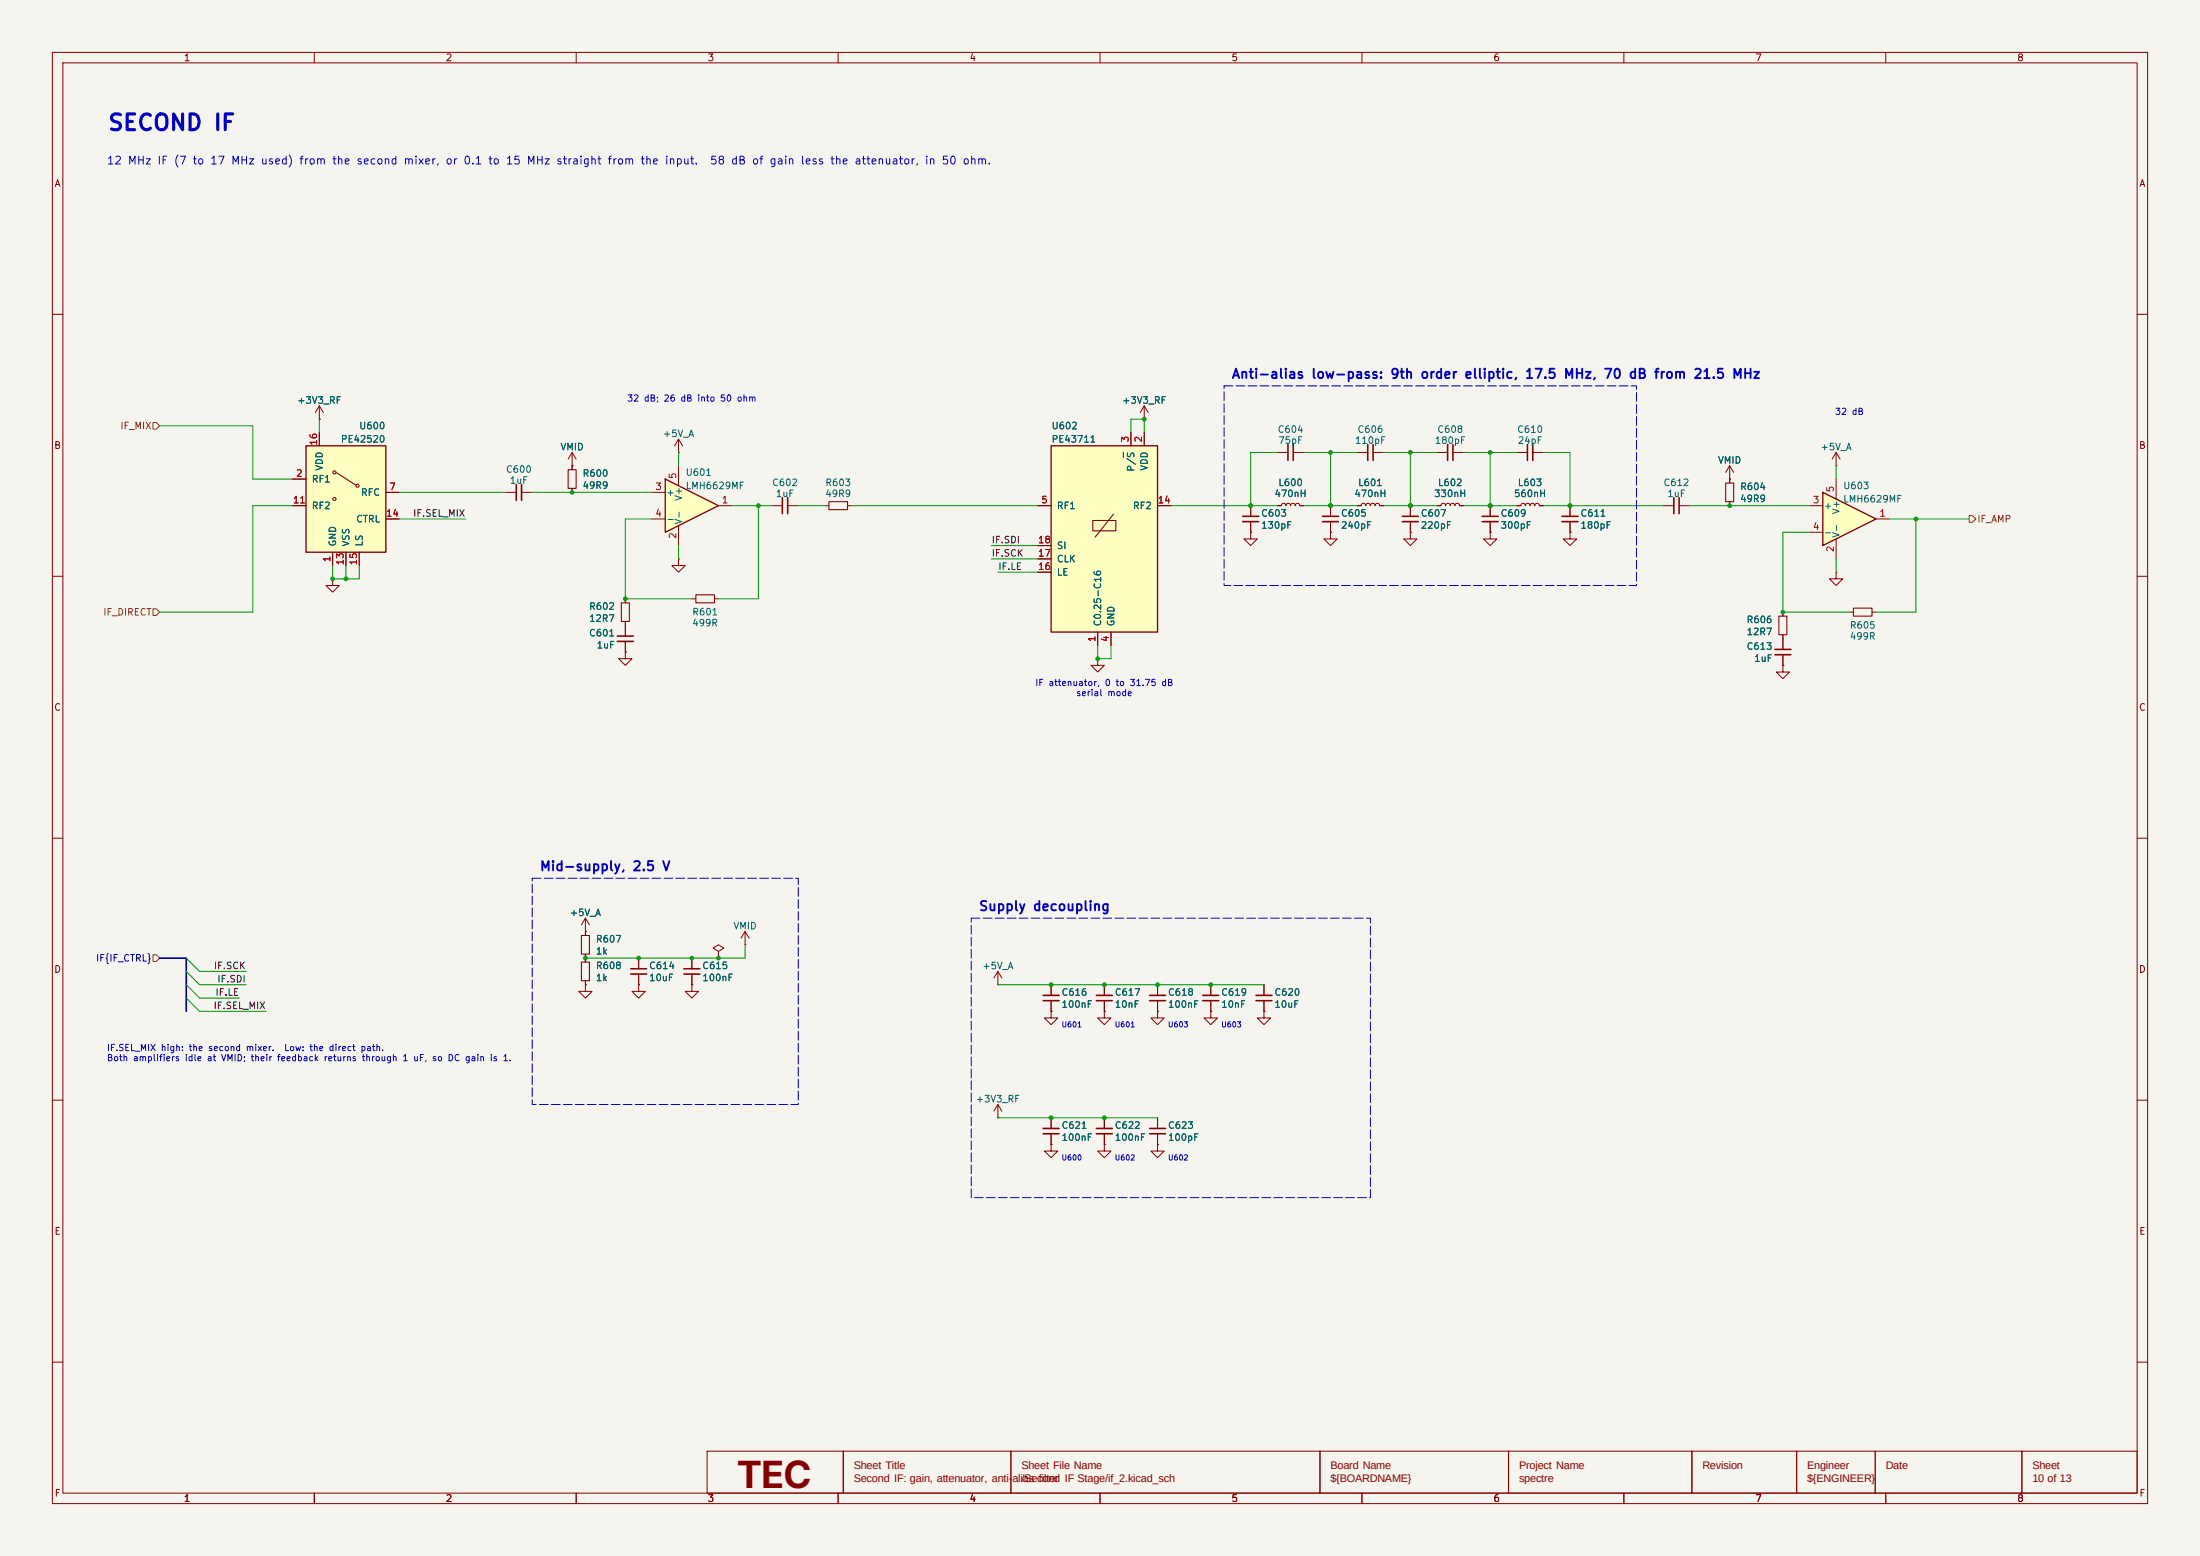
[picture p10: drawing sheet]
<svg xmlns="http://www.w3.org/2000/svg" width="420mm" height="297mm" viewBox="0 0 420 297" stroke-linecap="round" stroke-linejoin="round" font-family="sans-serif">
<path d="M0 0h420v297h-420z" fill="#f5f4ef" stroke="#f5f4ef" stroke-width=".19"/>
<g fill="none" stroke="#840000" stroke-width=".19">
<path d="M10 10h400v277h-400zM12 12h396v273h-396zM60 10v2M110 10v2M160 10v2M210 10v2M260 10v2M310 10v2M360 10v2M10 60h2M61 77.5l-.8 1.2M61 77.5l.7 1.2"/>
<path d="M61 77.5v2.5M218.4 77.5l-.7 1.2M218.4 77.5l.8 1.2M218.4 77.5v2.5M408 60h2M61 80h.1M96.5 94h2.1M99.6 94h2M109.2 88.9h.1M109.2 86.4v3.3M109.2 93.2v.8M109.2 86.4l-.7 1.2"/>
<path d="M109.2 86.4l.8 1.2M129.5 86.4h.1M129.5 83.8l-.7 1.3M129.5 83.8l.8 1.3M129.5 83.8v2.6M147.3 96.5h2.1M150.4 96.5h2M157.5 96.5h.7M161.8 96.5h.8M218.4 80h.1M238.8 96.5v2.1M238.8 99.6v2"/>
<path d="M243.8 96.5h.8M243.8 86.4h2.1M246.9 86.4h2M248.2 96.5h.7M254 96.5v2.1M254 99.6v2M259.1 96.5h.7M259.1 86.4h2M262.1 86.4h2.1M263.4 96.5h.8M274.3 96.5h.8M274.3 86.4h2.1"/>
<path d="M277.4 86.4h2M278.6 96.5h.8M284.5 96.5v2.1M284.5 99.6v2M289.6 96.5h.7M289.6 86.4h2M292.6 86.4h2M293.9 96.5h.7M299.7 96.5v2.1M299.7 99.6v2M317.5 96.5h2M320.5 96.5h2.1"/>
<path d="M330.2 91.4h.1M330.2 88.9l-.8 1.3M330.2 88.9l.8 1.3M330.2 88.9v2.5M10 110h2M119.4 114.3v.8M119.4 118.6v2.8M129.5 106.7v1.3h1.3l-1.3 1.2-1.2-1.2h1.2M129.5 106.7h.1M132.1 114.3h.7M136.4 114.3h.8M238.8 101.6v1.3h1.2l-1.2 1.2-1.3-1.2h1.3"/>
<path d="M238.8 101.6h.1M284.5 101.6v1.3h1.2l-1.2 1.2-1.3-1.2h1.3M284.5 101.6h.1M299.7 101.6v1.3h1.3l-1.3 1.2-1.3-1.2h1.3M299.7 101.6h.1M408 110h2M119.4 124.5v1.2h1.2l-1.2 1.3-1.3-1.3h1.3M119.4 124.5h.1M119.4 122.4v2.1M209.5 125.7v1.3h1.3l-1.3 1.3-1.2-1.3h1.2M209.5 125.7h.1M10 160h2"/>
<path d="M408 160h2M111.8 177.8h.1M111.8 175.3v3.3M111.8 175.3l-.8 1.2M111.8 175.3l.7 1.2M142.2 177.8l-.7 1.3M142.2 177.8l.8 1.3M142.2 177.8v2.5M111.8 188v1.2h1.2l-1.2 1.3-1.3-1.3h1.3M111.8 188h.1M111.8 182.1v1.5M111.8 187.2v.8"/>
<path d="M121.9 188v1.2h1.3l-1.3 1.3-1.3-1.3h1.3M121.9 188h.1M121.9 182.9v2M121.9 185.9v2.1M132.1 188v1.2h1.2l-1.2 1.3-1.3-1.3h1.3M132.1 188h.1M132.1 182.9v2M132.1 185.9v2.1M137.2 181.6l1-.6-1-.7-1.1 .7 1.1 .6v1.3M137.2 182.9h.1M142.2 180.3h.1M10 210h2"/>
<path d="M408 210h2M10 260h2M135 277h26v8h-26zM161 277h32v8h-32zM193 277h59v8h-59zM252 277h36v8h-36zM288 277h35v8h-35zM323 277h20v8h-20zM343 277h15v8h-15zM358 277h28v8h-28zM386 277h22v8h-22zM408 260h2"/>
<path d="M60 285v2M110 285v2M160 285v2M210 285v2M260 285v2M310 285v2M360 285v2"/>
</g>
<g fill="none" stroke="#840000" stroke-width=".3">
<path d="M98.6 92.5v3M99.6 92.5v3M149.4 95v3M150.4 95v3M237.2 98.6h3.1M237.2 99.6h3.1M245.9 84.8v3.1M246.9 84.8v3.1M252.5 98.6h3M252.5 99.6h3M261.1 84.8v3.1M262.1 84.8v3.1"/>
<path d="M276.4 84.8v3.1M277.4 84.8v3.1M283 98.6h3M283 99.6h3M291.6 84.8v3.1M292.6 84.8v3.1M298.2 98.6h3M298.2 99.6h3M319.5 95v3M320.5 95v3M117.9 121.4h3M117.9 122.4h3"/>
<path d="M120.4 184.9h3M120.4 185.9h3M130.6 184.9h3M130.6 185.9h3"/>
</g>
<path d="M108.5 89.7h1.5v3.5h-1.5zM158.2 95.8h3.6v1.5h-3.6zM244.6 96.5l.1-.3 .3-.1 .4 .1 .1 .3 .1-.3 .3-.1 .3 .1 .2 .3 .3-.4 .4 .1 .2 .3 .1-.3 .4-.1 .3 .1 .1 .3M259.8 96.5l.2-.3 .3-.1 .3 .1 .1 .3 .1-.3 .3-.1 .4 .1 .1 .3 .4-.4 .3 .1 .2 .3 .2-.3 .3-.1 .3 .1 .1 .3M275.1 96.5l.1-.3 .3-.1 .3 .1 .2 .3 .1-.3 .2-.1 .4 .1 .2 .3 .3-.4 .4 .1 .1 .3 .2-.3 .4-.1 .2 .1 .1 .3M290.3 96.5l.2-.3 .3-.1 .3 .1 .1 .3 .1-.3 .3-.1 .3 .1 .2 .3 .3-.4 .4 .1 .2 .3 .1-.3 .4-.1 .3 .1 .1 .3M118.6 115.1h1.5v3.5h-1.5zM132.8 113.5h3.6v1.6h-3.6zM111 178.6h1.5v3.5h-1.5zM111 183.6h1.5v3.6h-1.5z" fill="none" stroke="#840000" stroke-width=".2"/>
<path d="M200.7 85.1h20.3v35.6h-20.3z" fill="#ffffc2"/>
<path d="M200.7 85.1h20.3v35.6h-20.3z" fill="none" stroke="#840000" stroke-width=".25"/>
<path d="M208.6 99.3h4.4v2h-4.4zM212.6 98.1l-3.5 4.4" fill="none" stroke="#840000" stroke-width=".2"/>
<path d="M198.1 96.5h2.6M215.9 82.6v2.5M218.4 82.6v2.5M221 96.5h2.5M198.1 109.2h2.6M198.1 106.7h2.6M198.1 104.1h2.6M209.5 120.7v2.5M212.1 120.7v2.5" fill="none" stroke="#840000" stroke-width=".19"/>
<path d="M214.5 86.3v1" fill="none" stroke="#006464" stroke-width=".19"/>
<path d="M127 91.4l10.2 5.1-10.2 5.1z" fill="#ffffc2"/>
<path d="M127 91.4l10.2 5.1-10.2 5.1z" fill="none" stroke="#840000" stroke-width=".25"/>
<path d="M124.5 94h2.5M124.5 99.1h2.5M129.5 88.9v3.8M137.2 96.5h2.5M129.5 100.3v3.8M210.8 218.4v1.3h1.3l-1.3 1.3-1.3-1.3h1.3M210.8 218.4h.1" fill="none" stroke="#840000" stroke-width=".19"/>
<path d="M348 94l10.1 5.1-10.1 5z" fill="#ffffc2"/>
<path d="M348 94l10.1 5.1-10.1 5z" fill="none" stroke="#840000" stroke-width=".25"/>
<g fill="none" stroke="#840000" stroke-width=".19">
<path d="M269.2 96.5v2.1M269.2 99.6v2M330.2 91.4v.8M330.2 95.8v.7M345.4 96.5h2.6M350.5 88.9h.1M350.5 86.4v2.5M350.5 91.4v3.9M350.5 86.4l-.7 1.2M350.5 86.4l.8 1.2M358.1 99.1h2.6M254 101.6v1.3h1.3l-1.3 1.2-1.3-1.2h1.3"/>
<path d="M254 101.6h.1M269.2 101.6v1.3h1.3l-1.3 1.2-1.2-1.2h1.2M269.2 101.6h.1M340.4 116.8v.8M345.4 101.6h2.6M350.5 109.2v1.3h1.3l-1.3 1.3-1.3-1.3h1.3M350.5 109.2h.1M350.5 102.9v3.8M340.4 127v1.3h1.2l-1.2 1.2-1.3-1.2h1.3M340.4 127h.1M340.4 121.2v2.8M340.4 125v2"/>
<path d="M190.5 188h.1M190.5 185.4v2.6M190.5 185.4l-.8 1.3M190.5 185.4l.8 1.3M200.7 193v1.3h1.2l-1.2 1.3-1.3-1.3h1.3M200.7 193h.1M221 193v1.3h1.2l-1.2 1.3-1.3-1.3h1.3M221 193h.1M221 188v2M221 191v2M231.1 193v1.3h1.3l-1.3 1.3-1.2-1.3h1.2M231.1 193h.1"/>
<path d="M231.1 188v2M231.1 191v2M241.3 193v1.3h1.3l-1.3 1.3-1.3-1.3h1.3M241.3 193h.1M241.3 188v2M241.3 191v2M190.5 213.4h.1M190.5 210.8l-.8 1.3M190.5 210.8l.8 1.3M190.5 210.8v2.6M200.7 218.4v1.3h1.2l-1.2 1.3-1.3-1.3h1.3M200.7 218.4h.1"/>
<path d="M200.7 213.4v2M200.7 216.4v2M210.8 213.4v2M210.8 216.4v2M221 218.4v1.3h1.2l-1.2 1.3-1.3-1.3h1.3M221 218.4h.1M221 213.4v2M221 216.4v2"/>
</g>
<g fill="none" stroke="#840000" stroke-width=".3">
<path d="M267.7 98.6h3.1M267.7 99.6h3.1M338.8 124h3.1M338.8 125h3.1M219.5 190h3M219.5 191h3M229.6 190h3.1M229.6 191h3.1M239.8 190h3M239.8 191h3M199.1 215.4h3.1M199.1 216.4h3.1"/>
<path d="M209.3 215.4h3M209.3 216.4h3M219.5 215.4h3M219.5 216.4h3"/>
</g>
<path d="M329.4 92.2h1.6v3.6h-1.6zM339.6 117.6h1.5v3.6h-1.5z" fill="none" stroke="#840000" stroke-width=".2"/>
<path d="M58.4 85.1h15.3v20.3h-15.3z" fill="#ffffc2"/>
<path d="M58.4 85.1h15.3v20.3h-15.3z" fill="none" stroke="#840000" stroke-width=".25"/>
<g fill="none" stroke="#840000" stroke-width=".2">
<path d="M64.1 90.2l3.8 2.4M353.8 116.1h3.6v1.5h-3.6z"/>
<circle cx="63.8" cy="90.2" r=".3"/>
<circle cx="63.8" cy="95.3" r=".3"/>
<circle cx="68.2" cy="92.7" r=".3"/>
</g>
<g fill="none" stroke="#840000" stroke-width=".19">
<path d="M55.9 91.4h2.5M55.9 96.5h2.5M61 80h.1M61 82.6v2.5M73.7 94h2.5M73.7 99.1h2.5M109.2 88.9h.1M109.2 88.9v.8M109.2 93.2v.8M198.1 96.5h2.6M215.9 82.6v2.5M218.4 80h.1"/>
<path d="M218.4 82.6v2.5M221 96.5h2.5M238.8 96.5v2.1M238.8 99.6v2M243.8 96.5h.8M248.2 96.5h.7M254 96.5v2.1M254 99.6v2M259.1 96.5h.7M263.4 96.5h.8M269.2 96.5v2.1M269.2 99.6v2"/>
<path d="M274.3 96.5h.8M278.6 96.5h.8M284.5 96.5v2.1M284.5 99.6v2M289.6 96.5h.7M293.9 96.5h.7M299.7 96.5v2.1M299.7 99.6v2M330.2 91.4h.1M330.2 91.4v.8M330.2 95.8v.7M63.5 110.5v1.3h1.3l-1.3 1.2-1.3-1.2h1.3"/>
<path d="M63.5 110.5h.1M63.5 105.4v2.6M66 105.4v2.6M68.6 105.4v2.6M119.4 114.3v.8M119.4 118.6v2.8M198.1 109.2h2.6M198.1 106.7h2.6M198.1 104.1h2.6M238.8 101.6h.1M254 101.6h.1M269.2 101.6h.1"/>
<path d="M284.5 101.6h.1M299.7 101.6h.1M340.4 116.8v.8M353.1 116.8h.7M357.4 116.8h.7M119.4 124.5h.1M119.4 122.4v2.1M209.5 120.7v2.5M212.1 120.7v2.5M340.4 127h.1M340.4 121.2v2.8M340.4 125v2"/>
<path d="M111.8 177.8h.1M111.8 177.8v.8M111.8 188h.1M111.8 182.1v1.5M111.8 187.2v.8M121.9 188h.1M121.9 182.9v2M121.9 185.9v2.1M132.1 188h.1M132.1 182.9v2M132.1 185.9v2.1M137.2 182.9h.1"/>
<path d="M200.7 193h.1M200.7 188v2M200.7 191v2M210.8 193v1.3h1.3l-1.3 1.3-1.3-1.3h1.3M210.8 193h.1M210.8 188v2M210.8 191v2M221 193h.1M221 188v2M221 191v2M231.1 193h.1M231.1 188v2"/>
<path d="M231.1 191v2M241.3 193h.1M241.3 188v2M241.3 191v2M200.7 218.4h.1M200.7 213.4v2M200.7 216.4v2M210.8 218.4h.1M210.8 213.4v2M210.8 216.4v2M221 218.4h.1M221 213.4v2"/>
<path d="M221 216.4v2"/>
</g>
<path d="M199.1 190h3.1M199.1 191h3.1M209.3 190h3M209.3 191h3" fill="none" stroke="#840000" stroke-width=".3"/>
<path d="M29.2 80.6h.6l.7 .7-.7 .6h-.6zM375.9 98.4h.7l.6 .7-.6 .6h-.7zM29.2 116.2h.6l.7 .6-.7 .7h-.6zM29.2 182.2h.6l.7 .7-.7 .6h-.6z" fill="none" stroke="#725600" stroke-width=".19"/>
<path d="M30.5 182.9h5.1v10.1" fill="none" stroke="#000084" stroke-width=".3"/>
<g fill="none" stroke="#009600" stroke-width=".19">
<path d="M30.5 81.3h17.8v10.1h7.6M55.9 96.5h-7.6v20.3h-17.8M61 80v2.6M76.2 99.1h12.7M76.2 94h20.3M101.6 94h22.9M124.5 99.1h-5.1v15.2h12.7M129.5 86.4v2.5M139.7 96.5h7.6M144.8 96.5v17.8h-7.6M152.4 96.5h5.1M162.6 96.5h35.5"/>
<path d="M215.9 82.6v-2.6h2.5v2.6M223.5 96.5h20.3M243.8 86.4h-5v10.1M248.9 96.5h10.2M248.9 86.4h10.2M254 86.4v10.1M264.2 96.5h10.1M264.2 86.4h10.1M269.2 86.4v10.1M279.4 96.5h10.2M279.4 86.4h10.2M284.5 86.4v10.1"/>
<path d="M294.6 96.5h22.9M294.6 86.4h5.1v10.1M322.6 96.5h22.8M350.5 88.9v2.5M360.7 99.1h15.2M365.8 99.1v17.7h-7.7M63.5 108v2.5h5.1v-2.5M66 108v2.5M129.5 104.1v2.6M189.2 104.1h8.9M189.2 106.7h8.9M190.5 109.2h7.6"/>
<path d="M345.4 101.6h-5v15.2h12.7M350.5 106.7v2.5M209.5 123.2v2.5h2.6v-2.5M35.6 188l2.5 2.5h7.6M35.6 190.5l2.5 2.5h12.7M35.6 185.4l2.5 2.6h8.9M35.6 182.9l2.5 2.5h8.9M142.2 180.3v2.6h-30.4M190.5 188h50.8M190.5 213.4h30.5"/>
</g>
<path d="M233.7 73.7h78.7v38.1h-78.7zM101.6 167.6h50.8v43.2h-50.8zM185.4 175.3h76.2v53.3h-76.2z" fill="none" stroke="#0000c2" stroke-width=".19" stroke-dasharray="1.7 .6"/>
<path d="M214.5 86.3v1" fill="none" stroke="#006464" stroke-width=".19"/>
<g fill="#009600">
<circle cx="231.1" cy="188" r=".46"/>
<circle cx="200.7" cy="188" r=".46"/>
<circle cx="200.7" cy="213.4" r=".46"/>
<circle cx="210.8" cy="213.4" r=".46"/>
<circle cx="210.8" cy="188" r=".46"/>
<circle cx="221" cy="188" r=".46"/>
<circle cx="66" cy="110.5" r=".46"/>
<circle cx="63.5" cy="110.5" r=".46"/>
<circle cx="109.2" cy="94" r=".46"/>
<circle cx="284.5" cy="96.5" r=".46"/>
<circle cx="254" cy="96.5" r=".46"/>
<circle cx="269.2" cy="96.5" r=".46"/>
<circle cx="269.2" cy="86.4" r=".46"/>
<circle cx="284.5" cy="86.4" r=".46"/>
<circle cx="238.8" cy="96.5" r=".46"/>
<circle cx="254" cy="86.4" r=".46"/>
<circle cx="218.4" cy="80" r=".46"/>
<circle cx="209.5" cy="125.7" r=".46"/>
<circle cx="111.8" cy="182.9" r=".46"/>
<circle cx="121.9" cy="182.9" r=".46"/>
<circle cx="132.1" cy="182.9" r=".46"/>
<circle cx="137.2" cy="182.9" r=".46"/>
<circle cx="119.4" cy="114.3" r=".46"/>
<circle cx="144.8" cy="96.5" r=".46"/>
<circle cx="299.7" cy="96.5" r=".46"/>
<circle cx="330.2" cy="96.5" r=".46"/>
<circle cx="365.8" cy="99.1" r=".46"/>
<circle cx="340.4" cy="116.8" r=".46"/>
</g>
<text font-size="7.1" fill="#840000" x="140.6" y="284.1">TEC</text>
<text font-size="3" fill="#0000c2" x="20.4" y="25.7">SECOND IF</text>
<g font-size="2.1" fill="#840000">
<text x="163" y="280.4">Sheet Title</text>
<text x="195" y="280.4">Sheet File Name</text>
<text x="254" y="280.4">Board Name</text>
<text x="290" y="280.4">Project Name</text>
<text x="325" y="280.4">Revision</text>
<text x="345" y="280.4">Engineer</text>
<text x="360" y="280.4">Date</text>
<text x="388" y="280.4">Sheet</text>
<text x="163" y="282.9">Second IF: gain, attenuator, anti-alias filter</text>
<text x="195" y="282.9">/Second IF Stage/if_2.kicad_sch</text>
<text x="254" y="282.9">${BOARDNAME}</text>
<text x="290" y="282.9">spectre</text>
<text x="345" y="282.9">${ENGINEER}</text>
<text x="388" y="282.9">10 of 13</text>
</g>
<g font-size="1.8" fill="#0000c2">
<text x="235" y="72.7">Anti-alias low-pass: 9th order elliptic, 17.5 MHz, 70 dB from 21.5 MHz</text>
<text x="102.9" y="166.7">Mid-supply, 2.5 V</text>
<text x="186.7" y="174.3">Supply decoupling</text>
</g>
<g font-size="1.5" fill="#0000c2">
<text x="20.3" y="31.8">12 MHz IF (7 to 17 MHz used) from the second mixer, or 0.1 to 15 MHz straight from the input.</text>
<text x="135.4" y="31.8">58 dB of gain less the attenuator, in 50 ohm.</text>
</g>
<g font-size="1.3" fill="#840000">
<text x="35" y="12">1</text>
<text x="85" y="12">2</text>
<text x="135" y="12">3</text>
<text x="185" y="12">4</text>
<text x="235" y="12">5</text>
<text x="285" y="12">6</text>
<text x="335" y="12">7</text>
<text x="385" y="12">8</text>
<text x="10.3" y="36">A</text>
<text x="408.3" y="36">A</text>
<text x="10.2" y="86">B</text>
<text x="408.2" y="86">B</text>
<text x="10.2" y="136">C</text>
<text x="408.2" y="136">C</text>
<text x="10.2" y="186">D</text>
<text x="408.2" y="186">D</text>
<text x="10.3" y="236">E</text>
<text x="408.3" y="236">E</text>
<text x="10.3" y="286">F</text>
<text x="35" y="287">1</text>
<text x="85" y="287">2</text>
<text x="135" y="287">3</text>
<text x="185" y="287">4</text>
<text x="235" y="287">5</text>
<text x="285" y="287">6</text>
<text x="335" y="287">7</text>
<text x="385" y="287">8</text>
<text x="408.3" y="286">F</text>
</g>
<g font-size="1.3" fill="#006464">
<text x="56.6" y="77.4">+3V3_RF</text>
<text x="214.1" y="77.4">+3V3_RF</text>
<text x="68.5" y="82.2">U600</text>
<text x="126.4" y="83.7">+5V_A</text>
<text x="200.6" y="82.2">U602</text>
<text x="243.8" y="82.9">C604</text>
<text x="259" y="82.9">C606</text>
<text x="274.3" y="82.9">C608</text>
<text x="289.5" y="82.9">C610</text>
<text x="61.9" y="90" transform="rotate(-90 61.9 90)">VDD</text>
<text x="65" y="84.8">PE42520</text>
<text x="106.9" y="86.3">VMID</text>
<text x="200.6" y="84.8">PE43711</text>
<text x="219.4" y="90" transform="rotate(-90 219.4 90)">VDD</text>
<text x="243.9" y="85">75pF</text>
<text x="258.6" y="85">110pF</text>
<text x="273.8" y="85">180pF</text>
<text x="289.6" y="85">24pF</text>
<text x="327.9" y="88.8">VMID</text>
<text x="347.4" y="86.3">+5V_A</text>
<text x="59.4" y="92.4">RF1</text>
<text x="68.8" y="94.9">RFC</text>
<text x="96.5" y="90.5">C600</text>
<text x="97.2" y="92.6">1uF</text>
<text x="111.1" y="91.3">R600</text>
<text x="111.1" y="93.6">49R9</text>
<text x="127.1" y="94.9">+</text>
<text x="130.5" y="95.7" transform="rotate(-90 130.5 95.7)">V+</text>
<text x="130.8" y="91.1">U601</text>
<text x="130.8" y="93.7">LMH6629MF</text>
<text x="147.3" y="93.1">C602</text>
<text x="148" y="95.2">1uF</text>
<text x="157.4" y="93.1">R603</text>
<text x="157.4" y="95.2">49R9</text>
<text x="216.9" y="90.1" transform="rotate(-90 216.9 90.1)">P/S</text>
<text x="243.2" y="95.2">470nH</text>
<text x="243.9" y="93.1">L600</text>
<text x="258.4" y="95.2">470nH</text>
<text x="259.2" y="93.1">L601</text>
<text x="273.7" y="95.2">330nH</text>
<text x="274.4" y="93.1">L602</text>
<text x="288.9" y="95.2">560nH</text>
<text x="289.6" y="93.1">L603</text>
<text x="317.5" y="93.1">C612</text>
<text x="318.2" y="95.2">1uF</text>
<text x="332.1" y="93.8">R604</text>
<text x="351.8" y="93.7">U603</text>
<text x="59.4" y="97.5">RF2</text>
<text x="67.9" y="100">CTRL</text>
<text x="127.1" y="100">-</text>
<text x="130.5" y="100.2" transform="rotate(-90 130.5 100.2)">V-</text>
<text x="201.6" y="97.5">RF1</text>
<text x="216.2" y="97.5">RF2</text>
<text x="240.6" y="98.9">C603</text>
<text x="240.6" y="101.2">130pF</text>
<text x="255.9" y="98.9">C605</text>
<text x="255.9" y="101.2">240pF</text>
<text x="271.1" y="98.9">C607</text>
<text x="271.1" y="101.2">220pF</text>
<text x="286.4" y="98.9">C609</text>
<text x="286.4" y="101.2">300pF</text>
<text x="301.6" y="98.9">C611</text>
<text x="301.6" y="101.2">180pF</text>
<text x="332.1" y="96.1">49R9</text>
<text x="348.1" y="97.5">+</text>
<text x="351.5" y="98.3" transform="rotate(-90 351.5 98.3)">V+</text>
<text x="351.8" y="96.2">LMH6629MF</text>
<text x="64.5" y="104.4" transform="rotate(-90 64.5 104.4)">GND</text>
<text x="67" y="104.4" transform="rotate(-90 67 104.4)">VSS</text>
<text x="69.5" y="104.4" transform="rotate(-90 69.5 104.4)">LS</text>
<text x="201.6" y="107.6">CLK</text>
<text x="201.6" y="105.1">SI</text>
<text x="348.1" y="102.6">-</text>
<text x="351.5" y="102.8" transform="rotate(-90 351.5 102.8)">V-</text>
<text x="201.6" y="110.2">LE</text>
<text x="112.3" y="116.7">R602</text>
<text x="112.3" y="119">12R7</text>
<text x="132" y="117.8">R601</text>
<text x="132" y="119.9">499R</text>
<text x="210.5" y="119.7" transform="rotate(-90 210.5 119.7)">C0.25-C16</text>
<text x="213.1" y="119.7" transform="rotate(-90 213.1 119.7)">GND</text>
<text x="333.3" y="119.2">R606</text>
<text x="112.3" y="121.8">C601</text>
<text x="113.8" y="124.1">1uF</text>
<text x="333.3" y="121.5">12R7</text>
<text x="333.3" y="124.3">C613</text>
<text x="353" y="120.3">R605</text>
<text x="353" y="122.4">499R</text>
<text x="334.8" y="126.6">1uF</text>
<text x="108.7" y="175.2">+5V_A</text>
<text x="139.9" y="177.7">VMID</text>
<text x="113.6" y="180.2">R607</text>
<text x="113.6" y="182.5">1k</text>
<text x="113.6" y="185.3">R608</text>
<text x="123.8" y="185.3">C614</text>
<text x="134" y="185.3">C615</text>
<text x="187.4" y="185.3">+5V_A</text>
<text x="113.6" y="187.6">1k</text>
<text x="123.8" y="187.6">10uF</text>
<text x="134" y="187.6">100nF</text>
<text x="202.5" y="190.4">C616</text>
<text x="212.7" y="190.4">C617</text>
<text x="222.9" y="190.4">C618</text>
<text x="233" y="190.4">C619</text>
<text x="243.2" y="190.4">C620</text>
<text x="202.5" y="192.7">100nF</text>
<text x="212.7" y="192.7">10nF</text>
<text x="222.9" y="192.7">100nF</text>
<text x="233" y="192.7">10nF</text>
<text x="243.2" y="192.7">10uF</text>
<text x="186.2" y="210.7">+3V3_RF</text>
<text x="202.5" y="215.8">C621</text>
<text x="212.7" y="215.8">C622</text>
<text x="222.9" y="215.8">C623</text>
<text x="202.5" y="218.1">100nF</text>
<text x="212.7" y="218.1">100nF</text>
<text x="222.9" y="218.1">100pF</text>
</g>
<g font-size="1.3" fill="#725600">
<text x="22.9" y="82.2">IF_MIX</text>
<text x="377.4" y="100">IF_AMP</text>
<text x="19.6" y="117.8">IF_DIRECT</text>
</g>
<g font-size="1.3" fill="#a90000">
<text x="60.8" y="85.2" transform="rotate(-90 60.8 85.2)">16</text>
<text x="215.8" y="84.6" transform="rotate(-90 215.8 84.6)">3</text>
<text x="218.3" y="84.6" transform="rotate(-90 218.3 84.6)">2</text>
<text x="56.4" y="91.3">2</text>
<text x="74.2" y="93.8">7</text>
<text x="125" y="93.8">3</text>
<text x="129.4" y="91.5" transform="rotate(-90 129.4 91.5)">5</text>
<text x="350.4" y="94.1" transform="rotate(-90 350.4 94.1)">5</text>
<text x="55.8" y="96.4">11</text>
<text x="73.6" y="98.9">14</text>
<text x="125" y="98.9">4</text>
<text x="137.7" y="96.4">1</text>
<text x="198.7" y="96.4">5</text>
<text x="220.9" y="96.4">14</text>
<text x="346" y="96.4">3</text>
<text x="346" y="101.5">4</text>
<text x="358.7" y="98.9">1</text>
<text x="63.4" y="107.4" transform="rotate(-90 63.4 107.4)">1</text>
<text x="129.4" y="103" transform="rotate(-90 129.4 103)">2</text>
<text x="198.1" y="106.5">17</text>
<text x="198.1" y="104">18</text>
<text x="350.4" y="105.5" transform="rotate(-90 350.4 105.5)">2</text>
<text x="65.9" y="108" transform="rotate(-90 65.9 108)">13</text>
<text x="68.4" y="108" transform="rotate(-90 68.4 108)">15</text>
<text x="198.1" y="109.1">16</text>
<text x="209.4" y="122.7" transform="rotate(-90 209.4 122.7)">1</text>
<text x="212" y="122.7" transform="rotate(-90 212 122.7)">4</text>
</g>
<g font-size="1.3" fill="#0f0f0f">
<text x="78.8" y="98.9">IF.SEL_MIX</text>
<text x="189.2" y="104">IF.SDI</text>
<text x="189.2" y="106.6">IF.SCK</text>
<text x="190.5" y="109.1">IF.LE</text>
<text x="40.7" y="185.3">IF.SCK</text>
<text x="41" y="190.4">IF.LE</text>
<text x="41.4" y="187.8">IF.SDI</text>
<text x="40.7" y="192.9">IF.SEL_MIX</text>
</g>
<text font-size="1.3" fill="#000084" x="18.2" y="183.8">IF{IF_CTRL}</text>
<g font-size="1.2" fill="#0000c2">
<text x="119.6" y="76.9">32 dB; 26 dB into 50 ohm</text>
<text x="350.2" y="79.5">32 dB</text>
<text x="197.5" y="131.2">IF attenuator, 0 to 31.75 dB</text>
<text x="205.3" y="133.2">serial mode</text>
<text x="20.3" y="200.9">IF.SEL_MIX high: the second mixer.</text>
<text x="20.3" y="202.8">Both amplifiers idle at VMID; their feedback returns through 1 uF, so DC gain is 1.</text>
<text x="54.1" y="200.9">Low: the direct path.</text>
</g>
<g font-size="1" fill="#0000c2">
<text x="202.6" y="196.3">U601</text>
<text x="212.7" y="196.3">U601</text>
<text x="222.9" y="196.3">U603</text>
<text x="233" y="196.3">U603</text>
<text x="202.6" y="221.7">U600</text>
<text x="212.7" y="221.7">U602</text>
<text x="222.9" y="221.7">U602</text>
</g>
</svg>
